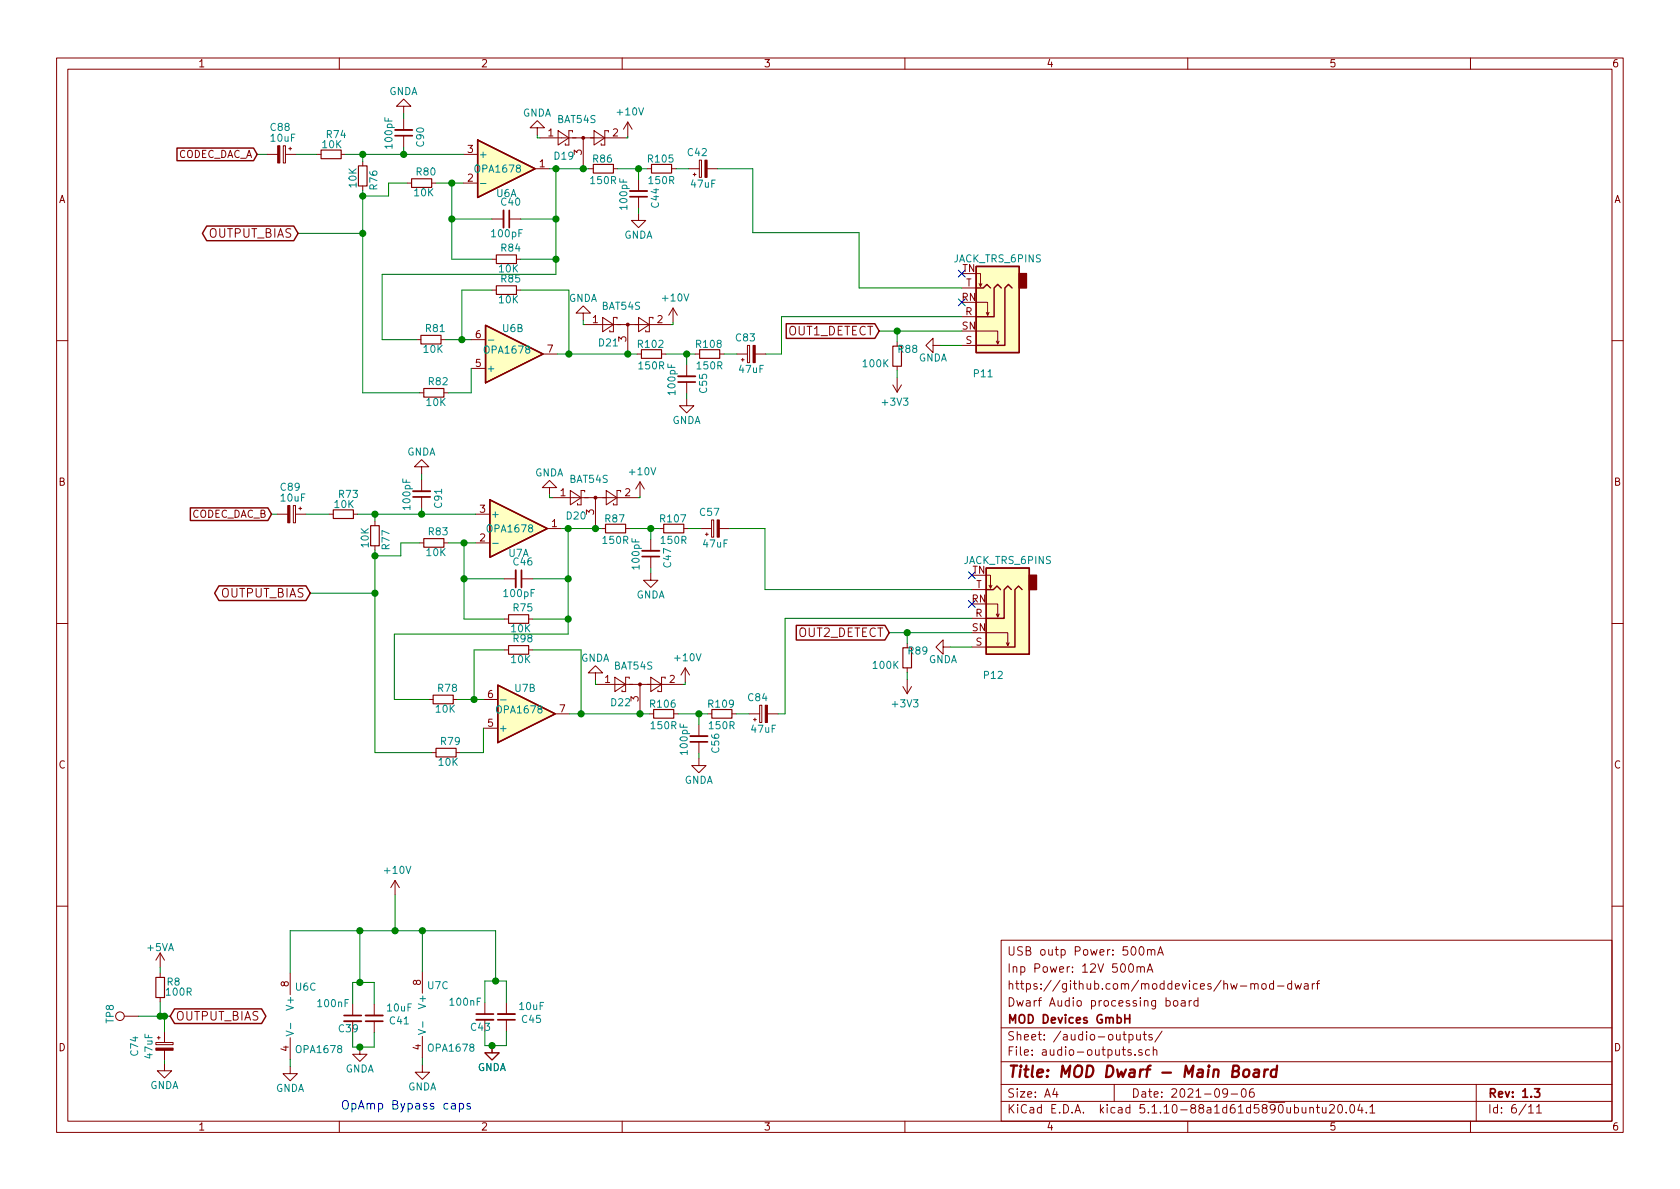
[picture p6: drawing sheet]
<svg xmlns="http://www.w3.org/2000/svg" width="297mm" height="210mm" viewBox="0 0 297 210" stroke-linecap="round" stroke-linejoin="round" font-family="sans-serif">
<g fill="none" stroke="#840000" stroke-width=".18">
<path d="M10 10.3h277v189.9h-277zM12 12.2h273v186.1h-273zM60 10.3v1.9M71.4 18.8h1.2l-1.2-1.3-1.3 1.3h1.3v1.3M110 10.3v1.9M160 10.3v1.9M210 10.3v1.9M260 10.3v1.9M47.2 27.3h1.9M50.1 25.8h.4v3h-.4zM50.5 27.3h1.8M51.1 26.3h.5"/>
<path d="M51.3 26v.5M56 27.3h.8M60.3 27.3h.8M64.1 28.6v.7M64.1 32.9v.7M71.4 20.9v2.1M71.4 24v2M72 32.4h.8M76.3 32.4h.8M81.9 27.3h2.6M81.9 32.4h2.6M87 38.7h2"/>
<path d="M90 38.7h2.1M94.6 29.8h2.6M95 22.6h1.3l-1.3-1.3-1.3 1.3h1.3v1.3M95.5 24.4h15.2M98.7 23.1l1.9 1.3-1.9 1.2zM101.2 23.4v-.3h-.6v2.5h-.7v-.2M103.1 24.4v5.1M104.1 29.8h.8M105 23.1l1.9 1.3-1.9 1.2zM107.6 23.4v-.3h-.7v2.5h-.6v-.2M108.5 29.8h.7M111 21.6l-.8 1.3"/>
<path d="M111 21.6v2.5M111 21.6l.8 1.3M112.9 37.7v1.3h1.3l-1.3 1.3-1.3-1.3h1.3M112.9 31.7v2.1M112.9 34.8v2M114.4 29.8h.8M118.7 29.8h.8M121.8 29.8h1.8M122.6 30.9h.5M122.8 30.6v.5M123.6 28.3h.4v3.1h-.4zM125 29.8h1.9"/>
<path d="M87 51.3h.8M87 45.8h.8M91.3 51.3h.8M91.3 45.8h.8M103.1 55.4h1.3l-1.3-1.3-1.2 1.3h1.2v1.2M103.4 57.4h15.2M106.6 56.1l1.9 1.3-1.9 1.3zM109.1 56.4v-.3h-.6v2.6h-.7v-.3M111 57.4v5.1M112.9 56.1l1.9 1.3-1.9 1.3zM115.4 56.4v-.3h-.6v2.6h-.6v-.3M119 54.5l-.8 1.2"/>
<path d="M119 54.5v2.5M119 54.5l.8 1.2M170.1 56h2.5M170.1 50.9h2.5M172.6 48.4h.8v2.3l.2-.5M172.6 53.5h2v2.2l.3-.5M172.6 58.5h3.8v2.3l.3-.5M173.1 50.2l.3 .5M174.4 55.2l.2 .5M10 60.2h2M73.7 60.1h.7M74.2 69.5h.7"/>
<path d="M78 60.1h.7M78.5 69.5h.7M83.3 60.1h2.6M83.3 65.1h2.6M96 62.6h2.6M112.6 62.6h.8M117 62.6h.7M121.4 70.5v1.2h1.3l-1.3 1.3-1.3-1.3h1.3M121.4 64.5v2M121.4 67.6v2M122.9 62.6h.8M127.3 62.6h.7"/>
<path d="M130.3 62.6h1.9M131.1 63.6h.5M131.3 63.4v.5M132.2 61.1h.3v3h-.3zM133.5 62.6h1.9M157.9 68.1l.7 1.2M158.6 60.4v.8M158.6 64.8v.7M158.6 66.8v2.5M159.4 68.1l-.8 1.2M165 61.1v1.3l-1.3-1.3 1.3-1.3v1.3h1.2M170.1 61.1h2.5"/>
<path d="M176.1 60.3l.3 .5M285 60.2h2M49 90.9h1.9M51.9 89.4h.3v3.1h-.3zM52.2 90.9h1.9M52.8 89.9h.5M53.1 89.7v.5M58.2 90.9h.7M62.5 90.9h.7M66.3 92.2v.8M66.3 96.5v.8M74.2 96h.7"/>
<path d="M74.5 82.5h1.3l-1.3-1.2-1.2 1.2h1.2v1.3M74.5 84.8v2.1M74.5 87.9v2M78.5 96h.7M84.1 96h2.5M84.1 90.9h2.5M96.8 93.5h2.5M97.2 86.2h1.2l-1.2-1.2-1.3 1.2h1.3v1.3M97.7 88h15.2M100.8 86.7l1.9 1.3-1.9 1.3zM103.4 87v-.3h-.7v2.6h-.6v-.3M105.3 88v5.1"/>
<path d="M106.3 93.5h.8M107.2 86.7l1.9 1.3-1.9 1.3zM109.7 87v-.3h-.6v2.6h-.6v-.3M110.6 93.5h.8M113.2 85.2l-.8 1.3M113.2 85.2v2.6M113.2 85.2l.7 1.3M115.1 95.4v2M115.1 98.4v2.1M116.6 93.5h.7M120.9 93.5h.8M124 93.5h1.8"/>
<path d="M124.7 94.5h.5M125 94.2v.5M125.8 91.9h.4v3.1h-.4zM127.2 93.5h1.8M10 110.3h2M89.2 114.9h.7M89.2 102.4h2M89.2 109.5h.7M92.2 102.4h2M93.5 114.9h.7M93.5 109.5h.7M105.3 119h1.3l-1.3-1.3-1.3 1.3h1.3v1.3"/>
<path d="M108.7 119.8l1.9 1.2-1.9 1.3zM115.1 101.3v1.3h1.2l-1.2 1.3-1.3-1.3h1.3M115.1 119.8l1.9 1.2-1.9 1.3zM121.2 118.1l-.8 1.3M121.2 118.1v2.5M121.2 118.1l.7 1.3M160.4 113.8v.7M160.4 118.1v.8M166.8 114.4v1.3l-1.3-1.3 1.3-1.2v1.2h1.2M171.8 109.3h2.6M171.8 114.4h2.6M171.8 104.3h2.6"/>
<path d="M174.4 101.7h.7v2.3l.3-.5M174.4 106.8h2v2.3l.3-.5M174.4 111.9h3.8v2.3l.2-.5M174.9 103.5l.2 .5M176.1 108.6l.3 .5M177.9 113.7l.3 .5M285 110.3h2M75.8 123.7h.8M76.3 133.1h.8M80.1 123.7h.8M80.6 133.1h.8M85.5 128.8h2.5"/>
<path d="M85.5 123.7h2.5M98.2 126.2h2.5M105.5 121h15.3M111.3 120v-.2h-.7v2.5h-.6v-.3M113.2 121v5.1M114.8 126.2h.8M117.6 120v-.2h-.6v2.5h-.7v-.3M119.1 126.2h.8M123.6 134.1v1.3h1.2l-1.2 1.2-1.3-1.2h1.3M123.6 128.1v2.1M123.6 131.2v2M125.1 126.2h.8"/>
<path d="M129.4 126.2h.8M132.5 126.2h1.8M133.2 127.2h.5M133.5 127v.5M134.3 124.7h.4v3.1h-.4zM135.7 126.2h1.8M159.6 121.4l.8 1.3M160.4 120.1v2.6M161.2 121.4l-.8 1.3M69.8 155.7l-.7 1.3M69.8 155.7v2.5M69.8 155.7l.8 1.3"/>
<path d="M10 160.2h2M22 179.7h2.5M28.3 168.5l-.7 1.3M28.3 168.5v2.6M28.3 172.1v.7M28.3 176.4v.8M28.3 168.5l.8 1.3M51.3 172.1v3.8M62.4 177.5v2.1M66.2 177.5v2.1M74.7 171.8v3.8M85.7 177.3v2"/>
<path d="M89.5 177.3v2M177 166.3h108v32h-108zM199.7 170.6l.2-.2a.8 .8 0 0 1 .5 .8 .8 .8 0 0 1-.5 .7l-.2-.1-.2-.4zM201 171.1l.3-.2 .3 .1 .1 .9M201 170.9v1M201.5 167.6l.3-.2a.81 .81 0 0 1 .5 .6 .81 .81 0 0 1-.2 .8l-.2 .1a.79 .79 0 0 1-.4-1.3zM201.7 171.1a.36 .36 0 0 1 .3-.2 .36 .36 0 0 1 .3 .2v.8M202.8 171.9l.5-1.5 .5 1.5M202.9 168h.1a.37 .37 0 0 1 .6 .1v.8M202.9 167.9v1M203 171.5h.7M203.6 168.1v-.1a.37 .37 0 0 1 .6 .1v.8"/>
<path d="M204.7 168.9l.5-1.5 .5 1.5M204.8 168.5h.7M206.2 177l.4-.1 .3 .3-.1 .6-.2 .1-.4-.1M207.5 177.1l.2-.2 .5 .2v.7l-.2 .1-.5-.1zM208.9 177h.6v.9M209.5 177.3l-.5 .1-.2 .2 .2 .3 .5-.1M210.3 176.9v1M210.7 176.9l-.4 .2v.1M211.8 177l-.4-.1-.3 .3 .1 .6 .2 .1 .4-.1M211.8 176.4v1.5M221.2 174.1v-.1a.37 .37 0 0 1 .6 .1v.8M221.2 173.9v1"/>
<path d="M221.8 174.1l.2-.2 .4 .1 .1 .9M223.2 174.1l.2-.2 .4 .2 .1 .5-.2 .2-.3 .1-.2-.1zM225.2 174l-.5-.1-.2 .3 .1 .6h.6M225.2 173.4v1.5M225.9 174.4h1.1M228.4 174l-.5-.1-.2 .3v.6l.2 .1 .5-.1M228.4 173.4v1.5M229 173.9l.2 1 .3-.7 .3 .7 .3-1M230.7 174h.5l.1 .9M231.3 174.3l-.5 .1-.2 .2 .2 .3 .5-.1M232 173.9v1M232.4 173.9l-.3 .2-.1 .1"/>
<path d="M232.7 173.9h.6M233.3 173.4l-.4 .3v1.2M285 160.2h2M27.6 184.3h3v.4h-3zM27.8 183.5h.5M28.1 183.3v.5M29.1 188.1v1.3h1.3l-1.3 1.2-1.3-1.2h1.3M29.1 182.5v1.8M29.1 185.7v1.9M51.3 188.6v1.3h1.3l-1.3 1.2-1.3-1.2h1.3M51.3 183.5v3.8M60 198.3v1.9"/>
<path d="M62.4 180.6v2M63.6 185.2v1.2h1.3l-1.3 1.3-1.2-1.3h1.2M66.2 180.6v2M74.7 188.3v1.3h1.2l-1.2 1.3-1.3-1.3h1.3M74.7 183.3v3.8M85.7 180.3v2.1M87 184.9v1.3h1.3l-1.3 1.2-1.3-1.2h1.3M89.5 180.3v2.1M110 198.3v1.9M160 198.3v1.9M177 194.8h108M177 191.8h108"/>
<path d="M177 187.8h108M177 181.8h108M186.5 192.5l-.4 1h1M186.8 193v1M197 191.8v3M199.6 183l.5-.1 .2 .3v.6l-.2 .1-.5-.1M199.6 182.9v1.5M200 185.7l-.4-.1-.2 .2 .1 .2 .5 .2v.3h-.6M200.7 186.5v.1M201 182.9v.8a.39 .39 0 0 0 .6 .1M201.6 182.9v1M201.9 185.7a.37 .37 0 0 0-.6 .1l.1 .2 .5 .2 .1 .1-.2 .3-.5-.1"/>
<path d="M202.1 182.9h.6M202.3 182.4v1.3l.4 .2M203.3 185.7l-.5-.1-.3 .3 .1 .6 .2 .1 .5-.1M203.7 183l-.4-.1-.2 .2 .1 .3 .5 .1v.3h-.6M203.9 185.7h.1a.37 .37 0 0 1 .5 .1v.8M203.9 185.1v1.5M205.5 182.3l-1.3 2M210 198.3v1.9M217 193.2l-.1 .2a.48 .48 0 0 1-.6-.1v-.6a.48 .48 0 0 1 .6-.1l.1 .1a1.19 1.19 0 0 1-.2 1.2l-.5 .1M217.7 193.5h1.1M219.6 192.7l.4-.2a.94 .94 0 0 1 0 1.5 .82 .82 0 0 1-.4-1.3zM221.6 192.5a.59 .59 0 0 0-.7 .7l.1 .7 .2 .1 .5-.1 .1-.5-.2-.2-.4-.1-.3 .3"/>
<path d="M231.6 196l.2-.2 .4 .1v.9M231.6 195.8v1M232.7 195.8h.6M232.9 195.3v1.3l.4 .2M233.8 195.8l.1 .9 .3 .1 .2-.1M234.4 195.8v1M235.1 195.5l.2-.2h.4l.2 .5-.9 1h.9M236.7 195.4l.3-.1a.94 .94 0 0 1 0 1.5h-.1a1 1 0 0 1-.2-1.4zM238 196.7v.1M238.8 195.5l.3-.2a.94 .94 0 0 1 0 1.5 .82 .82 0 0 1-.3-1.3zM240.4 195.2l-.3 1.1h.9M240.8 195.8v1"/>
<path d="M241.6 196.7v.1M242.2 195.8l.4-.5v1.5M242.2 196.8h.9M260 198.3v1.9M261 191.8v6.5M270.3 195.8l.4-.5v1.5M270.3 196.8h.8M271.7 195.8l.4-.5v1.5M271.7 196.8h.8"/>
<circle cx="21.2" cy="179.7" r=".76"/>
</g>
<g fill="none" stroke="#840000" stroke-width=".3">
<path d="M69.8 24h3.1M90 37.2v3.1M111.4 34.8h3M119.9 67.6h3M73 87.9h3.1M113.5 98.4h3.1M92.2 100.8v3.1M122 131.2h3.1M60.8 179.6h3.1M84.2 179.3h3M198.9 179.4v1.5M199.7 179.4v1.5"/>
<path d="M64.6 180.6h3.1M88 180.3h3.1M198.9 180.1h.8M271.3 192.5h.9l-.5 .6 .5 .1v.7l-.2 .1-.7-.1"/>
</g>
<path d="M220 189.3a.53 .53 0 0 1 .5-.2 .53 .53 0 0 1 .4 .4l-.1 .6a.54 .54 0 0 1-.5 .4 .54 .54 0 0 1-.5-.4zM221.8 189.2h.8l-.1 1.2M222.6 189.6l-.7 .1a.4 .4 0 0 0-.3 .3 .4 .4 0 0 0 .2 .4l.7-.1M223.6 189.1l-.1 1.3M224.2 189.1a.55 .55 0 0 0-.6 .4M225.7 189.2a.68 .68 0 0 0-1 .3v.6l.1 .2 .2 .1 .6-.1M225.8 188.4l-.2 2" fill="none" stroke="#840000" stroke-width=".41"/>
<g fill="none" stroke="#840000" stroke-width=".2">
<path d="M56.8 26.5h3.5v1.6h-3.5zM63.4 29.3h1.5v3.6h-1.5zM72.8 31.6h3.5v1.5h-3.5zM104.9 29.1h3.6v1.5h-3.6zM115.2 29.1h3.5v1.5h-3.5zM74.4 59.3h3.6v1.5h-3.6zM87.8 50.5h3.5v1.6h-3.5zM87.8 45.1h3.5v1.5h-3.5zM74.9 68.7h3.6v1.5h-3.6zM113.4 61.8h3.6v1.6h-3.6zM123.7 61.8h3.6v1.6h-3.6zM157.9 61.2h1.5v3.6h-1.5z"/>
<path d="M58.9 90.2h3.6v1.5h-3.6zM65.5 93h1.6v3.5h-1.6zM74.9 95.2h3.6v1.6h-3.6zM107.1 92.7h3.5v1.5h-3.5zM117.3 92.7h3.6v1.5h-3.6zM89.9 114.2h3.6v1.5h-3.6zM89.9 108.7h3.6v1.5h-3.6zM159.6 114.5h1.6v3.6h-1.6zM76.6 122.9h3.5v1.6h-3.5zM77.1 132.3h3.5v1.6h-3.5zM115.6 125.5h3.5v1.5h-3.5zM125.9 125.5h3.5v1.5h-3.5z"/>
<path d="M27.6 172.8h1.5v3.6h-1.5z"/>
</g>
<path d="M69.8 23h3.1M89 37.2v3.1M111.4 33.8h3M119.9 66.5h3M73 86.9h3.1M113.5 97.4h3.1M91.2 100.8v3.1M122 130.2h3.1M64.6 179.6h3.1M88 179.3h3.1M60.8 180.6h3.1M84.2 180.3h3" fill="none" stroke="#840000" stroke-width=".33"/>
<g fill="#840000" stroke="#840000" stroke-width=".18">
<path d="M27.6 185.3h3v.4h-3z"/>
<path d="M135.3 124.7h.4v3.1h-.4z"/>
<path d="M126.8 91.9h.4v3.1h-.4z"/>
<path d="M133.1 61.1h.4v3h-.4z"/>
<path d="M124.6 28.3h.4v3.1h-.4z"/>
<path d="M50.9 89.4h.4v3.1h-.4z"/>
<path d="M49.1 25.8h.4v3h-.4z"/>
<circle cx="113.2" cy="121" r=".25"/>
<circle cx="105.3" cy="88" r=".25"/>
<circle cx="111" cy="57.4" r=".25"/>
<circle cx="103.1" cy="24.4" r=".25"/>
</g>
<g fill="#ffffc2" stroke="#ffffc2" stroke-width=".18">
<path d="M86.6 88.4l10.2 5.1-10.2 5z"/>
<path d="M174.4 100.5h7.6v15.2h-7.6z"/>
<path d="M88 121.2l10.2 5-10.2 5.1z"/>
<path d="M85.9 57.5l10.1 5.1-10.1 5.1z"/>
<path d="M172.6 47.1h7.6v15.3h-7.6z"/>
<path d="M84.5 24.8l10.1 5-10.1 5.1z"/>
</g>
<g fill="none" stroke="#840000" stroke-width=".25">
<path d="M31.3 26.2h13.5l.7 1.1-.7 1.1h-13.5zM36.6 40h15.3l.8 1.3-.8 1.3h-15.3l-.8-1.3zM84.5 24.8l10.1 5-10.1 5.1zM85.9 57.5l10.1 5.1-10.1 5.1zM139 57.2h15.7l.7 1.3-.7 1.3h-15.7zM172.6 47.1h7.6v15.3h-7.6zM172.6 50.9h1.3l.6-.6 .6 .6M177 50.9l-.6-.6-.6 .6v5.1h-3.2M178.9 50.9l-.6-.6-.6 .6v10.2h-5.1M33.7 89.8h13.7l.6 1.1-.6 1.1h-13.7zM86.6 88.4l10.2 5.1-10.2 5zM38.7 103.6h15.4l.8 1.3-.8 1.3h-15.4l-.8-1.3z"/>
<path d="M140.8 110.6h15.7l.7 1.3-.7 1.3h-15.7zM174.4 100.5h7.6v15.2h-7.6zM174.4 104.3h1.2l.7-.7 .6 .7M178.8 104.3l-.6-.7-.7 .7v5h-3.1M180.7 104.3l-.6-.7-.6 .7v10.1h-5.1M88 121.2l10.2 5-10.2 5.1zM30.9 178.4h15.4l.7 1.3-.7 1.3h-15.4l-.8-1.3z"/>
</g>
<path d="M84.9 32.5h1M86.3 60.1h1M87.1 96.1h1M88.5 123.8h1M50.6 182.3l1.3 .4-1.3 .5M51.4 180.9v1M74 182.1l1.2 .4-1.2 .4M74.8 180.7v1" fill="none" stroke="#008484" stroke-width=".18"/>
<g fill="#840000" stroke="#840000" stroke-width=".25">
<path d="M182 101.7h1.3v2.6h-1.3z"/>
<path d="M180.2 48.4h1.3v2.5h-1.3z"/>
</g>
<g fill="none" stroke="#008400" stroke-width=".18">
<path d="M45.5 27.3h1.7M52.3 27.3h3.7M61.1 27.3h20.8M64.1 33.6v35.9h10.1M64.1 27.3v1.3M71.4 20.1v.8M71.4 26v1.3M72 32.4h-3.3v2.3h-4.6M77.1 32.4h4.8M79.9 38.7h7.1M79.9 32.4v13.4h7.1M92.1 38.7h6.2"/>
<path d="M95 23.9v.5h.5M97.2 29.8h6.9M98.3 29.8v18.7h-30.7v11.6h6.1M103.1 29.5v.3M109.2 29.8h5.2M111 24.1v.3h-.3M112.9 29.8v1.9M112.9 36.8v.9M119.5 29.8h2.3M126.9 29.8h6.2v11.3h18.8v9.8h18.2M52.7 41.3h11.4M87 51.3h-5.3v8.8"/>
<path d="M92.1 51.3h8.5v11.3M92.1 45.8h6.2M103.1 56.6v.8h.3M119 57v.4h-.4M155.4 58.5h14.7M158.6 58.5v1.9M170.1 56h-31.9v6.6h-2.8M78.7 60.1h4.6M83.3 65.1v4.4h-4.1M98.6 62.6h14M111 62.5v.1M117.7 62.6h5.2"/>
<path d="M121.4 62.6v1.9M121.4 69.6v.9M128 62.6h2.3M158.6 65.5v1.3M166.2 61.1h3.9M48 90.9h1M54.1 90.9h4.1M63.2 90.9h20.9M66.3 90.9v1.3M66.3 97.3v35.8h10M74.2 96h-3.3v2.3h-4.6M74.5 83.8v1"/>
<path d="M74.5 89.9v1M79.2 96h4.9M82 96v13.5h7.2M97.2 87.5v.5h.5M99.3 93.5h7M100.5 93.5v18.6h-30.8v11.6h6.1M105.3 93.1v.4M111.4 93.5h5.2M113.2 87.8v.2h-.3M115.1 93.5v1.9M121.7 93.5h2.3M129 93.5h6.3v10.8h36.5"/>
<path d="M54.9 104.9h11.4M82 102.4h7.2M89.2 114.9h-5.4v8.8M94.2 114.9h8.5v11.3M94.2 109.5h6.3M94.2 102.4h6.3M115.1 100.5v.8M157.2 111.9h14.6M160.4 111.9v1.9M160.4 118.9v1.2M168 114.4h3.8M171.8 109.3h-33v16.9h-1.3"/>
<path d="M80.9 123.7h4.6M85.5 128.8v4.3h-4.1M100.7 126.2h14.1M105.3 120.3v.7h.2M113.2 126.1v.1M119.9 126.2h5.2M121.2 120.6v.4h-.4M123.6 126.2v1.9M123.6 133.2v.9M130.2 126.2h2.3M69.8 158.2v6.4M24.5 179.7h5.6"/>
<path d="M28.3 171.1v1M28.3 177.2v2.5M29.1 179.7v2.8M51.3 172.1v-7.5h36.3v8.9M62.4 177.5v-3.8h3.8v3.8M63.6 164.6v9.1M74.7 164.6v7.2M85.7 177.3v-3.8h3.8v3.8M29.1 187.6v.5M51.3 187.3v1.3M62.4 182.6v2.6h3.8v-2.6M74.7 187.1v1.2"/>
<path d="M85.7 182.4v2.5h3.8v-2.5"/>
</g>
<path d="M81.2 195.2l.5-.1 .2 .1v.8a.48 .48 0 0 1-.7 .1M81.2 195.1v1.5M83.1 195.2l-.3-.1-.3 .2 .1 .2 .5 .2v.4h-.6" fill="none" stroke="#0000c2" stroke-width=".18"/>
<g fill="#008400" stroke="#008400" stroke-width=".25">
<circle cx="121.4" cy="62.6" r=".51"/>
<circle cx="87.6" cy="173.5" r=".51"/>
<circle cx="29.1" cy="179.7" r=".51"/>
<circle cx="100.5" cy="93.5" r=".51"/>
<circle cx="66.3" cy="104.9" r=".51"/>
<circle cx="100.5" cy="109.5" r=".51"/>
<circle cx="100.5" cy="102.4" r=".51"/>
<circle cx="82" cy="96" r=".51"/>
<circle cx="82" cy="102.4" r=".51"/>
<circle cx="66.3" cy="98.3" r=".51"/>
<circle cx="66.3" cy="90.9" r=".51"/>
<circle cx="74.7" cy="164.6" r=".51"/>
<circle cx="69.9" cy="164.6" r=".51"/>
<circle cx="102.7" cy="126.2" r=".51"/>
<circle cx="83.8" cy="123.7" r=".51"/>
<circle cx="71.4" cy="27.3" r=".51"/>
<circle cx="160.4" cy="111.9" r=".51"/>
<circle cx="74.5" cy="90.9" r=".51"/>
<circle cx="158.6" cy="58.5" r=".51"/>
<circle cx="28.3" cy="179.7" r=".51"/>
<circle cx="63.6" cy="173.7" r=".51"/>
<circle cx="98.3" cy="29.8" r=".51"/>
<circle cx="63.6" cy="185.2" r=".51"/>
<circle cx="64.1" cy="41.3" r=".51"/>
<circle cx="98.3" cy="45.8" r=".51"/>
<circle cx="112.9" cy="29.8" r=".51"/>
<circle cx="98.3" cy="38.7" r=".51"/>
<circle cx="79.9" cy="32.4" r=".51"/>
<circle cx="79.9" cy="38.7" r=".51"/>
<circle cx="64.1" cy="34.7" r=".51"/>
<circle cx="111" cy="62.6" r=".51"/>
<circle cx="64.1" cy="27.3" r=".51"/>
<circle cx="103.1" cy="29.8" r=".51"/>
<circle cx="100.6" cy="62.6" r=".51"/>
<circle cx="81.7" cy="60.1" r=".51"/>
<circle cx="105.3" cy="93.5" r=".51"/>
<circle cx="113.2" cy="126.2" r=".51"/>
<circle cx="115.1" cy="93.5" r=".51"/>
<circle cx="87" cy="184.9" r=".51"/>
<circle cx="123.6" cy="126.2" r=".51"/>
<circle cx="63.6" cy="164.6" r=".51"/>
</g>
<path d="M169.4 47.8l1.3 1.2M169.4 52.9l1.3 1.2M170.7 47.8l-1.3 1.2M170.7 52.9l-1.3 1.2M171.2 106.2l1.2 1.2M171.2 101.1l1.2 1.2M172.4 106.2l-1.2 1.2M172.4 101.1l-1.2 1.2" fill="none" stroke="#000084" stroke-width=".18"/>
<text font-size="2.8" fill="#840000" x="178" y="190.5">Title: MOD Dwarf - Main Board</text>
<g font-size="2.1" fill="#840000">
<text x="36.8" y="42">OUTPUT_BIAS</text>
<text x="139.2" y="59.3">OUT1_DETECT</text>
<text x="39" y="105.7">OUTPUT_BIAS</text>
<text x="141" y="112.6">OUT2_DETECT</text>
<text x="178" y="172">Inp Power: 12V 500mA</text>
<text x="178" y="169">USB outp Power: 500mA</text>
<text x="178" y="178">Dwarf Audio processing board</text>
<text x="178" y="175">https://github.com/moddevices/hw-mod-dwarf</text>
<text x="31" y="180.5">OUTPUT_BIAS</text>
<text x="178" y="184">Sheet: /audio-outputs/</text>
<text x="178" y="181">MOD Devices GmbH</text>
<text x="178" y="186.7">File: audio-outputs.sch</text>
<text x="178" y="196.9">KiCad E.D.A. kicad 5.1.10-88a1d61d5890ubuntu20.04.1</text>
<text x="178" y="194.1">Size: A4</text>
<text x="200" y="194.1">Date: 2021-09-06</text>
<text x="263" y="194.1">Rev: 1.3</text>
<text x="263" y="196.9">Id: 6/11</text>
</g>
<text font-size="2.1" fill="#0000c2" x="60.2" y="196.2">OpAmp Bypass caps</text>
<g font-size="1.8" fill="#840000">
<text x="35" y="11.9">1</text>
<text x="85" y="11.9">2</text>
<text x="135" y="11.9">3</text>
<text x="185" y="11.9">4</text>
<text x="235" y="11.9">5</text>
<text x="285" y="11.9">6</text>
<text x="31.2" y="27.9">CODEC_DAC_A</text>
<text x="82.7" y="27">3</text>
<text x="95.4" y="29.6">1</text>
<text x="96.9" y="24.1">1</text>
<text x="102.9" y="27.4" transform="rotate(-90 102.9 27.4)">3</text>
<text x="108.4" y="24.1">2</text>
<text x="10.4" y="35.9">A</text>
<text x="82.7" y="32.1">2</text>
<text x="285.4" y="35.9">A</text>
<text x="170.1" y="53.2">RN</text>
<text x="170.2" y="48.1">TN</text>
<text x="170.8" y="50.7">T</text>
<text x="84.1" y="59.8">6</text>
<text x="104.8" y="57.1">1</text>
<text x="116.2" y="57.1">2</text>
<text x="170.1" y="58.3">SN</text>
<text x="170.7" y="55.7">R</text>
<text x="84.1" y="64.9">5</text>
<text x="96.8" y="62.4">7</text>
<text x="110.7" y="60.4" transform="rotate(-90 110.7 60.4)">3</text>
<text x="170.7" y="60.8">S</text>
<text x="10.4" y="85.9">B</text>
<text x="99.1" y="87.8">1</text>
<text x="110.5" y="87.8">2</text>
<text x="285.4" y="85.9">B</text>
<text x="33.8" y="91.6">CODEC_DAC_B</text>
<text x="84.9" y="95.8">2</text>
<text x="84.9" y="90.7">3</text>
<text x="97.6" y="93.2">1</text>
<text x="105" y="91" transform="rotate(-90 105 91)">3</text>
<text x="171.9" y="101.5">TN</text>
<text x="171.8" y="106.5">RN</text>
<text x="172.6" y="104">T</text>
<text x="171.9" y="111.6">SN</text>
<text x="172.5" y="109.1">R</text>
<text x="172.5" y="114.2">S</text>
<text x="86.3" y="123.4">6</text>
<text x="99" y="126">7</text>
<text x="107" y="120.8">1</text>
<text x="112.9" y="124" transform="rotate(-90 112.9 124)">3</text>
<text x="118.4" y="120.8">2</text>
<text x="86.3" y="128.5">5</text>
<text x="10.4" y="135.9">C</text>
<text x="285.4" y="135.9">C</text>
<text x="51.1" y="174.5" transform="rotate(-90 51.1 174.5)">8</text>
<text x="74.4" y="174.2" transform="rotate(-90 74.4 174.2)">8</text>
<text x="10.4" y="185.9">D</text>
<text x="51.1" y="185.9" transform="rotate(-90 51.1 185.9)">4</text>
<text x="74.4" y="185.6" transform="rotate(-90 74.4 185.6)">4</text>
<text x="285.4" y="185.9">D</text>
<text x="35" y="199.9">1</text>
<text x="85" y="199.9">2</text>
<text x="135" y="199.9">3</text>
<text x="185" y="199.9">4</text>
<text x="235" y="199.9">5</text>
<text x="285" y="199.9">6</text>
</g>
<g font-size="1.8" fill="#008484">
<text x="68.8" y="16.8">GNDA</text>
<text x="47.9" y="23.2">C88</text>
<text x="92.4" y="20.6">GNDA</text>
<text x="98.6" y="21.8">BAT54S</text>
<text x="109.3" y="20.4">+10V</text>
<text x="48" y="25.1">10uF</text>
<text x="57" y="26.2">10K</text>
<text x="57.8" y="24.4">R74</text>
<text x="69.4" y="26.1" transform="rotate(-90 69.4 26.1)">100pF</text>
<text x="75" y="25.9" transform="rotate(-90 75 25.9)">C90</text>
<text x="84.6" y="27.9">+</text>
<text x="98.1" y="28.2">D19</text>
<text x="104.9" y="28.7">R86</text>
<text x="114.7" y="28.7">R105</text>
<text x="121.7" y="27.6">C42</text>
<text x="63" y="33.1" transform="rotate(-90 63 33.1)">10K</text>
<text x="66.7" y="33.5" transform="rotate(-90 66.7 33.5)">R76</text>
<text x="73.3" y="34.7">10K</text>
<text x="73.7" y="31">R80</text>
<text x="84.1" y="30.5">OPA1678</text>
<text x="87.8" y="34.8">U6A</text>
<text x="104.5" y="32.6">150R</text>
<text x="114.8" y="32.6">150R</text>
<text x="122.3" y="33.2">47uF</text>
<text x="87.1" y="42">100pF</text>
<text x="88.7" y="36.4">C40</text>
<text x="110.9" y="36.9" transform="rotate(-90 110.9 36.9)">100pF</text>
<text x="116.5" y="36.7" transform="rotate(-90 116.5 36.7)">C44</text>
<text x="88.7" y="44.5">R84</text>
<text x="110.3" y="42.2">GNDA</text>
<text x="168.7" y="46.4">JACK_TRS_6PINS</text>
<text x="88.3" y="53.6">10K</text>
<text x="88.3" y="48.2">10K</text>
<text x="88.7" y="50">R85</text>
<text x="100.5" y="53.4">GNDA</text>
<text x="117.3" y="53.3">+10V</text>
<text x="75.3" y="58.7">R81</text>
<text x="88.9" y="58.7">U6B</text>
<text x="106.5" y="54.8">BAT54S</text>
<text x="75" y="62.4">10K</text>
<text x="85.8" y="62.5">OPA1678</text>
<text x="86" y="65.8">+</text>
<text x="105.9" y="61.3">D21</text>
<text x="112.9" y="61.5">R102</text>
<text x="113.1" y="65.3">150R</text>
<text x="123.2" y="61.5">R108</text>
<text x="123.3" y="65.3">150R</text>
<text x="130.2" y="60.4">C83</text>
<text x="130.8" y="66">47uF</text>
<text x="152.7" y="64.9">100K</text>
<text x="158.9" y="62.4">R88</text>
<text x="162.4" y="63.9">GNDA</text>
<text x="75.5" y="71.8">10K</text>
<text x="75.8" y="68.1">R82</text>
<text x="119.4" y="69.7" transform="rotate(-90 119.4 69.7)">100pF</text>
<text x="125" y="69.4" transform="rotate(-90 125 69.4)">C55</text>
<text x="156.2" y="71.7">+3V3</text>
<text x="172.3" y="66.7">P11</text>
<text x="118.8" y="75">GNDA</text>
<text x="71.9" y="80.6">GNDA</text>
<text x="49.7" y="86.8">C89</text>
<text x="49.7" y="88.7">10uF</text>
<text x="59.2" y="89.8">10K</text>
<text x="60" y="88.1">R73</text>
<text x="72.6" y="90" transform="rotate(-90 72.6 90)">100pF</text>
<text x="78.2" y="89.8" transform="rotate(-90 78.2 89.8)">C91</text>
<text x="94.5" y="84.2">GNDA</text>
<text x="100.8" y="85.4">BAT54S</text>
<text x="111.5" y="84">+10V</text>
<text x="75.8" y="94.7">R83</text>
<text x="86.3" y="94.2">OPA1678</text>
<text x="86.7" y="91.6">+</text>
<text x="100.2" y="91.9">D20</text>
<text x="107.1" y="92.4">R87</text>
<text x="116.9" y="92.4">R107</text>
<text x="123.8" y="91.2">C57</text>
<text x="65.2" y="96.7" transform="rotate(-90 65.2 96.7)">10K</text>
<text x="68.9" y="97.1" transform="rotate(-90 68.9 97.1)">R77</text>
<text x="75.5" y="98.3">10K</text>
<text x="89.9" y="98.5">U7A</text>
<text x="90.8" y="100">C46</text>
<text x="106.7" y="96.2">150R</text>
<text x="113.1" y="100.5" transform="rotate(-90 113.1 100.5)">100pF</text>
<text x="117" y="96.2">150R</text>
<text x="118.7" y="100.3" transform="rotate(-90 118.7 100.3)">C47</text>
<text x="124.4" y="96.8">47uF</text>
<text x="170.5" y="99.7">JACK_TRS_6PINS</text>
<text x="89.2" y="105.6">100pF</text>
<text x="112.5" y="105.8">GNDA</text>
<text x="90.4" y="111.8">10K</text>
<text x="90.8" y="113.6">R98</text>
<text x="90.8" y="108.1">R75</text>
<text x="90.4" y="117.3">10K</text>
<text x="102.7" y="117">GNDA</text>
<text x="108.6" y="118.4">BAT54S</text>
<text x="119.5" y="116.9">+10V</text>
<text x="154.5" y="118.3">100K</text>
<text x="160.7" y="115.7">R89</text>
<text x="164.2" y="117.3">GNDA</text>
<text x="77.5" y="122.3">R78</text>
<text x="91.1" y="122.3">U7B</text>
<text x="108.1" y="124.9">D22</text>
<text x="115.1" y="125.1">R106</text>
<text x="125.4" y="125.1">R109</text>
<text x="132.3" y="124">C84</text>
<text x="157.9" y="125.1">+3V3</text>
<text x="174" y="120.1">P12</text>
<text x="77.1" y="126">10K</text>
<text x="78" y="131.7">R79</text>
<text x="87.9" y="126.2">OPA1678</text>
<text x="88.1" y="129.4">+</text>
<text x="115.2" y="129">150R</text>
<text x="125.5" y="129">150R</text>
<text x="132.9" y="129.6">47uF</text>
<text x="77.6" y="135.4">10K</text>
<text x="121.6" y="133.3" transform="rotate(-90 121.6 133.3)">100pF</text>
<text x="127.2" y="133.1" transform="rotate(-90 127.2 133.1)">C56</text>
<text x="121" y="138.6">GNDA</text>
<text x="68.1" y="154.5">+10V</text>
<text x="26.1" y="168.2">+5VA</text>
<text x="29.5" y="176.1">100R</text>
<text x="29.6" y="174.3">R8</text>
<text x="51.9" y="178.2" transform="rotate(-90 51.9 178.2)">V+</text>
<text x="52.3" y="175.2">U6C</text>
<text x="56.3" y="178.1">100nF</text>
<text x="68.6" y="178.9">10uF</text>
<text x="75.3" y="178" transform="rotate(-90 75.3 178)">V+</text>
<text x="75.7" y="174.9">U7C</text>
<text x="79.7" y="177.8">100nF</text>
<text x="91.9" y="178.6">10uF</text>
<text x="20.1" y="180.9" transform="rotate(-90 20.1 180.9)">TP8</text>
<text x="60" y="182.5">C39</text>
<text x="69" y="181.1">C41</text>
<text x="75.9" y="186">OPA1678</text>
<text x="83.3" y="182.3">C43</text>
<text x="92.4" y="180.9">C45</text>
<text x="24.4" y="186.6" transform="rotate(-90 24.4 186.6)">C74</text>
<text x="27" y="187.1" transform="rotate(-90 27 187.1)">47uF</text>
<text x="52.5" y="186.2">OPA1678</text>
<text x="61" y="189.7">GNDA</text>
<text x="84.4" y="189.4">GNDA</text>
<text x="26.5" y="192.6">GNDA</text>
<text x="48.7" y="193.1">GNDA</text>
<text x="72.1" y="192.8">GNDA</text>
</g>
</svg>
